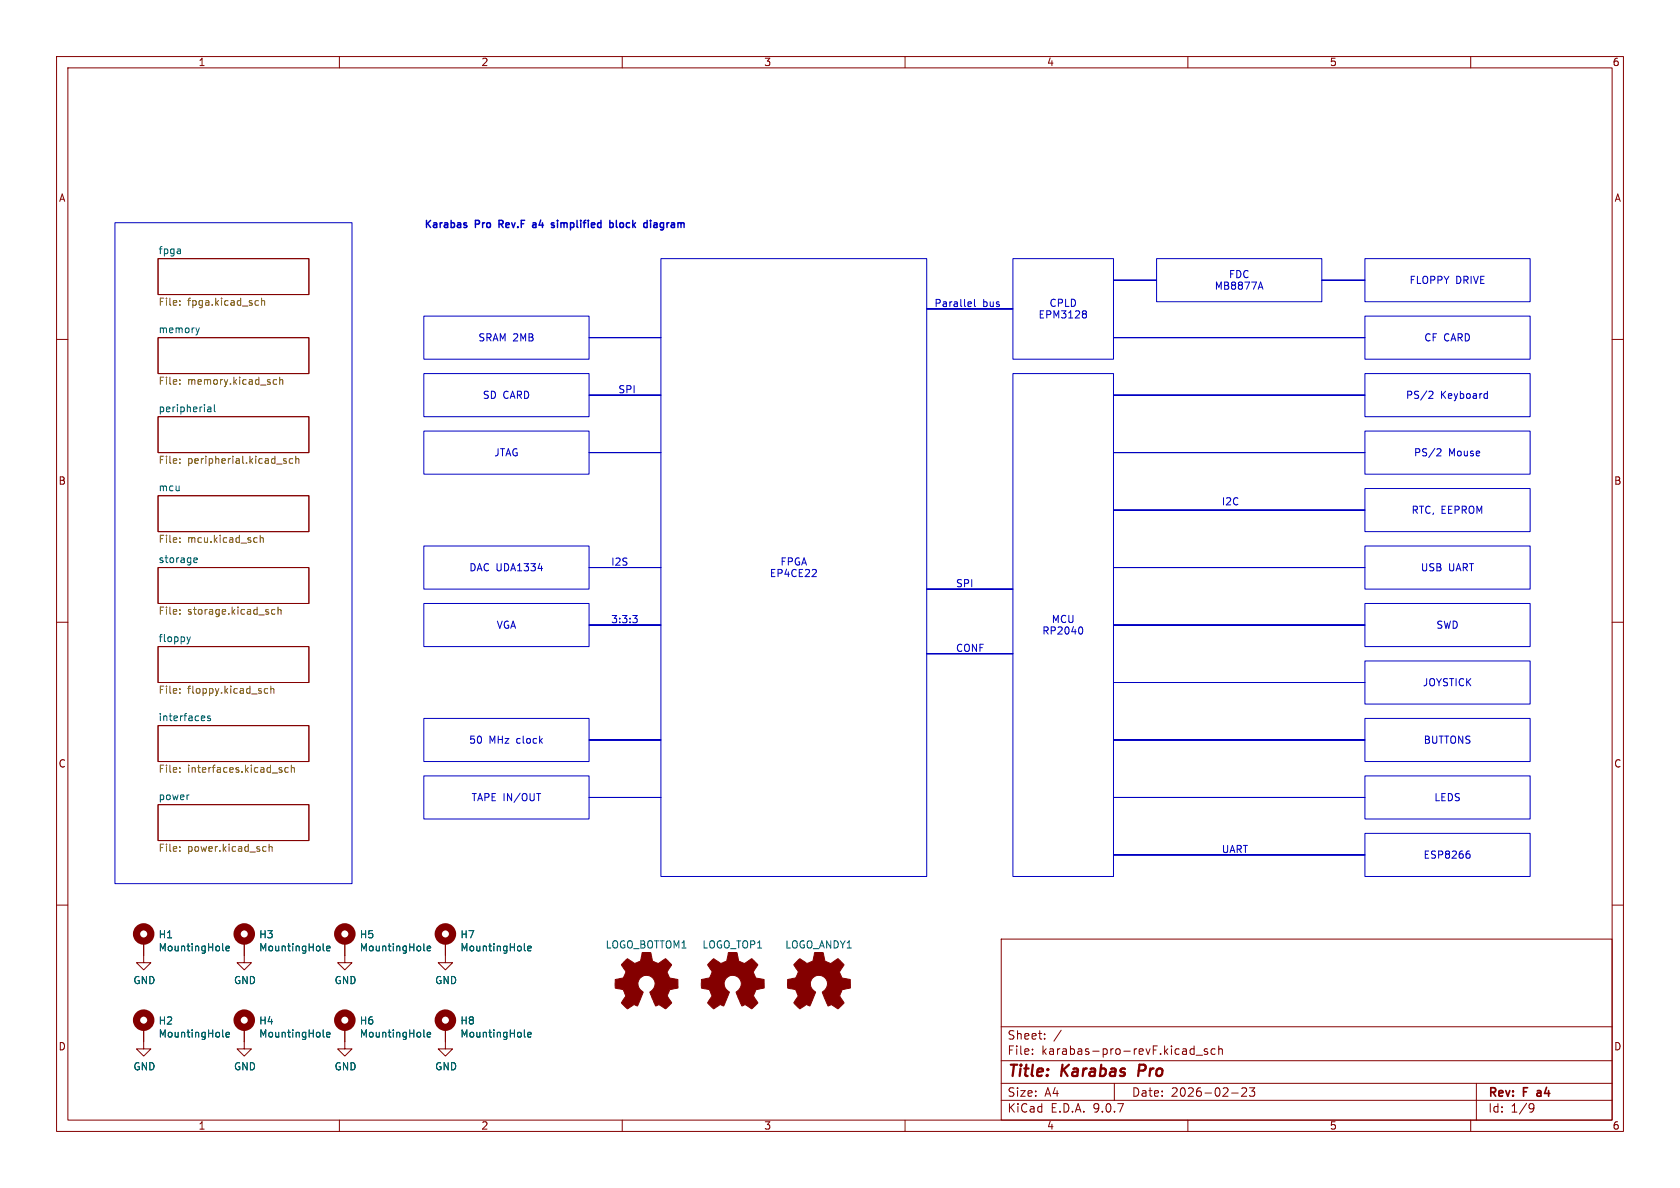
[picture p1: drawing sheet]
<svg xmlns="http://www.w3.org/2000/svg" width="297mm" height="210mm" viewBox="0 0 297 210" stroke-linecap="round" stroke-linejoin="round" font-family="sans-serif">
<g fill="none" stroke="#840000" stroke-width=".18">
<path d="M10 10h277v190h-277zM12 12h273v186h-273zM60 10v2M110 10v2M160 10v2M210 10v2M260 10v2M27.9 59.7h26.7v6.3h-26.7zM27.9 45.7h26.7v6.4h-26.7zM10 60h2M27.9 73.7h26.7v6.3h-26.7zM285 60h2"/>
<path d="M27.9 87.6h26.7v6.4h-26.7zM10 110h2M27.9 114.3h26.7v6.4h-26.7zM27.9 100.3h26.7v6.4h-26.7zM285 110h2M27.9 128.3h26.7v6.3h-26.7zM27.9 142.2h26.7v6.4h-26.7zM10 160h2M25.4 166.4v3.8h1.3l-1.3 1.3-1.3-1.3h1.3M43.2 166.4v3.8h1.2l-1.2 1.3-1.3-1.3h1.3M61 166.4v3.8h1.2l-1.2 1.3-1.3-1.3h1.3M78.7 166.4v3.8h1.3l-1.3 1.3-1.2-1.3h1.2"/>
<path d="M177 166h108v32h-108zM285 160h2M25.4 181.6v3.8h1.3l-1.3 1.3-1.3-1.3h1.3M43.2 181.6v3.8h1.2l-1.2 1.3-1.3-1.3h1.3M60 198v2M61 181.6v3.8h1.2l-1.2 1.3-1.3-1.3h1.3M78.7 181.6v3.8h1.3l-1.3 1.3-1.2-1.3h1.2M110 198v2M160 198v2M177 194.5h108M177 191.5h108M177 187.5h108"/>
<path d="M177 181.5h108M182.5 186.3v.1M182.5 185.5v.1M184.7 183.6v.1M184.7 182.8v.1M187.6 182.1l-1.3 2M197 191.5v3M210 198v2M210.5 186.3h.6M210.5 185.5h.6M211.1 184.9v1.5M211.5 186.5h1.1"/>
<path d="M213.5 185.5l-.4-.1-.2 .2 .1 .2 .5 .2v.3h-.6M214.8 185.5l-.4-.1-.3 .3v.4l.1 .2h.6M215.5 185.5l.2-.1 .3 .1 .1 .9M215.5 184.9v1.5M217.7 193.2h1.2M219.5 192.4l.6-.1 .2 .1 .1 .3-.9 1.1h.9M220.9 192.3h.9l-.5 .6 .4 .1v.7l-.2 .1h-.4l-.2-.1M260 198v2M261 191.5v6.5M270.6 195.1l.5 .1a.99 .99 0 0 1-.4 1.4h-.2M271.2 195.7l-.3 .3h-.3"/>
</g>
<path d="M271.8 193.3v.4" fill="none" stroke="#840000" stroke-width=".3"/>
<path d="M201.5 188.2l-.3 2" fill="none" stroke="#840000" stroke-width=".4"/>
<g fill="none" stroke="#006464" stroke-width=".18">
<path d="M34.6 58l.3 .8M34.9 58.8l-.1 .3M35.2 58l-.3 .8M36.7 72.6l.2 .2 .4-.1M36.7 72h.5l.1 .8M37.3 72.2l-.4 .1-.2 .2M37.9 71.5v1.1l.2 .2M34.3 99.4h.5M34.3 98.7l.4-.1 .2 .3-.6 .1M33.1 112.6l.3 .8M33.4 113.4l-.2 .3M33.7 112.6l-.3 .8"/>
<path d="M36.1 126.6l.1 .3-.6 .1M37.2 126.6l-.3-.1-.2 .2v.2l.5 .1v.3h-.5M33.3 140.5h.1M39.4 167.9l.1 .2M40 167.7l.6-.2-.1-.2-.4-.1-.1 .2v.6h.5M57.1 167.9l.2 .2M57.7 167.7l.6-.2v-.2l-.4-.1-.2 .2 .1 .6h.5M74.9 167.9l.2 .2M75.5 167.7l.6-.2v-.2l-.4-.1-.2 .2 .1 .6h.5M92.7 167.9l.2 .2M93.3 167.7l.6-.2-.1-.2-.3-.1-.2 .2 .1 .6h.4M39.4 183.2l.1 .1"/>
<path d="M40 182.9l.6-.1-.1-.3h-.4l-.1 .2v.6h.5M57.1 183.2l.2 .1M57.7 182.9l.6-.1v-.3h-.4l-.2 .2 .1 .6h.5M74.9 183.2l.2 .1M75.5 182.9l.6-.1v-.3h-.4l-.2 .2 .1 .6h.5M92.7 183.2l.2 .1M93.3 182.9l.6-.1-.1-.3h-.3l-.2 .2 .1 .6h.4"/>
</g>
<g fill="none" stroke="#725600" stroke-width=".18">
<path d="M31.8 53.2v.1M31.8 53.9v.1M45.3 53.1l.4 .1M45.7 53.9l-.4 .1M46.2 53.3l.2-.2 .3 .1 .1 .8M46.2 52.7v1.3M31.8 67.2v.1M31.8 67.8v.1M48.4 67.8l.1 .1h.4M48.9 67.2l-.4-.1-.1 .1M49.4 67.2l.2-.1 .3 .1 .1 .7M49.4 66.7v1.2"/>
<path d="M31.8 81.1v.2M31.8 81.8v.1M31.8 95.1v.1M31.8 95.8v.1M45.3 95l.2 .1M45.5 95.8l-.2 .1M46 94.6v1.3M46 95.2l.2-.2 .3 .1v.8M50.2 81.4l.5 .3-.1 .2h-.4M50.2 81.1h.4M51.7 81.1h-.3l-.3 .2 .2 .6h.4M52.3 81.2l.2-.1h.3v.8"/>
<path d="M52.3 80.6v1.3M31.8 107.8v.1M31.8 108.5v.1M48.6 107.8l-.4-.1-.2 .3 .1 .5h.5M49.1 107.9l.2-.2 .3 .1 .1 .8M49.1 107.3v1.3M31.8 122.4v.2M31.8 121.8v.1M31.8 135.7v.2M31.8 136.4v.1M46.7 122.3l.3 .3 .3-.1M47.3 121.8l-.3-.1-.3 .3"/>
<path d="M47.9 121.8l.2-.1 .3 .1v.8M47.9 121.3v1.3M49.5 136.1l.3 .1 .1 .1-.2 .2h-.3M49.5 135.7h.3M51 135.7h-.4l-.2 .2 .1 .6h.5M51.5 135.8l.2-.1h.3v.8M51.5 135.3v1.2M31.8 149.7v.1M31.8 150.4v.1M46.7 149.7h.3M47 150.4l-.3 .1M47.6 149.8l.2-.1h.3v.8"/>
<path d="M47.6 149.2v1.3"/>
</g>
<g fill="none" stroke="#840000" stroke-width="1.3">
<circle cx="25.4" cy="165.1" r="1.27"/>
<circle cx="43.2" cy="165.1" r="1.27"/>
<circle cx="61" cy="165.1" r="1.27"/>
<circle cx="78.7" cy="165.1" r="1.27"/>
<circle cx="25.4" cy="180.3" r="1.27"/>
<circle cx="43.2" cy="180.3" r="1.27"/>
<circle cx="61" cy="180.3" r="1.27"/>
<circle cx="78.7" cy="180.3" r="1.27"/>
</g>
<g fill="#840000" stroke="#840000" stroke-width=".18">
<path d="M110.4 170l.5-.5 .9 .6a.62 .62 0 0 0 1 0l.2-.1a1.62 1.62 0 0 0 .5-1.4l.1-.2h1.4l.2 .8a.74 .74 0 0 0 .7 .9l.5 .2 1.3-.8 1 1-.4 .7a.75 .75 0 0 0-.1 1.2l.2 .5 1.4 .3 .1 1.5-1.5 .2v.2a1.23 1.23 0 0 0-.3 1.2l.6 1-.1 .1-.9 .9-.9-.5a.54 .54 0 0 0-.8 0l-1.1-2.3a2.33 2.33 0 0 0 .9-2 1.54 1.54 0 0 0-2.5-.7 1.54 1.54 0 0 0 .4 2.6l-1.1 2.4a.69 .69 0 0 0-1.1 .2l-.6 .3-1-1 .7-1.2-.2-.6a.71 .71 0 0 0-.9-.7l-.7-.2v-1.4l.4-.1a1.11 1.11 0 0 0 1.2-.7 .72 .72 0 0 0-.2-1.2l-.3-.7z"/>
<path d="M140.8 170l.6-.5 .9 .6a.62 .62 0 0 0 1 0l.2-.1a1.62 1.62 0 0 0 .5-1.4l.1-.2h1.4l.2 .8a.74 .74 0 0 0 .7 .9l.5 .2 1.3-.8 1 1-.4 .7a.75 .75 0 0 0-.2 1.2l.2 .5 1.5 .3v1.5l-1.4 .2-.1 .2a1.23 1.23 0 0 0-.2 1.2l.6 1-.1 .1-1 .9-.8-.5a.54 .54 0 0 0-.8 0l-1.1-2.3a2.33 2.33 0 0 0 .9-2 1.54 1.54 0 0 0-2.5-.7 1.54 1.54 0 0 0 .4 2.6l-1.1 2.4a.69 .69 0 0 0-1.1 .2l-.6 .3-1.1-1 .8-1.2-.2-.6a.71 .71 0 0 0-.9-.7l-.8-.2v-1.4l.5-.1a1.11 1.11 0 0 0 1.2-.7 .72 .72 0 0 0-.2-1.2l-.4-.7z"/>
<path d="M125.6 170l.6-.5 .9 .6a.62 .62 0 0 0 1 0l.2-.1a1.62 1.62 0 0 0 .4-1.4l.1-.2h1.5l.2 .8a.74 .74 0 0 0 .6 .9l.5 .2 1.3-.8 1.1 1-.4 .7a.75 .75 0 0 0-.2 1.2l.2 .5 1.5 .3v1.5l-1.4 .2-.1 .2a1.23 1.23 0 0 0-.3 1.2l.7 1-.1 .1-1 .9-.8-.5a.54 .54 0 0 0-.9 0l-1.1-2.3a2.33 2.33 0 0 0 .9-2 1.54 1.54 0 0 0-2.5-.7 1.54 1.54 0 0 0 .5 2.6l-1.1 2.4a.69 .69 0 0 0-1.1 .2l-.6 .3-1.1-1 .8-1.2-.2-.6a.71 .71 0 0 0-1-.7l-.7-.2v-1.4l.5-.1a1.11 1.11 0 0 0 1.2-.7 .72 .72 0 0 0-.2-1.2l-.4-.7z"/>
</g>
<g fill="none" stroke="#0000c2" stroke-width=".18">
<path d="M20.3 39.4h41.9v116.8h-41.9zM74.9 55.9h29.2v7.6h-29.2zM104.1 59.7h12.7zM116.8 45.7h47v109.2h-47zM163.8 54.6h15.3zM171.3 53.3l.4 .1v.3l-.6 .1M171.7 54.1l-.4 .1M172.3 52.9v1.1l.2 .2M179.1 45.7h17.7v17.8h-17.7zM191.6 54.9h.2l.3 .3-.3 .3M191.6 55.5h.2M191.8 55.5l.3 .2v.3l-.1 .2h-.4"/>
<path d="M196.8 59.7h44.5zM196.8 49.5h7.7zM204.5 45.7h29.2v7.6h-29.2zM222.6 50.8h.6M222.9 49.9l.4 1.2M233.7 49.5h7.6zM241.3 55.9h29.2v7.6h-29.2zM241.3 45.7h29.2v7.6h-29.2zM74.9 66h29.2v7.7h-29.2zM74.9 76.2h29.2v7.6h-29.2zM104.1 69.9h12.7zM179.1 66h17.7v88.9h-17.7z"/>
<path d="M196.8 69.9h44.5zM241.3 66h29.2v7.7h-29.2zM241.3 76.2h29.2v7.6h-29.2zM252.8 69.2h.4l.1 .3-.8 .9h.8M254.2 79.3l.4 .1 .2 .3-.8 .9h.8M262.6 69.6h.4M263 70.4h-.4M263 69.2v1.2M74.9 96.5h29.2v7.6h-29.2zM104.1 80h12.7zM196.8 90.2h44.5zM196.8 80h44.5z"/>
<path d="M241.3 86.4h29.2v7.6h-29.2zM241.3 96.5h29.2v7.6h-29.2zM74.9 106.7h29.2v7.6h-29.2zM95.1 100.5h.8M104.1 110.5h12.7zM104.1 100.3h12.7zM111.9 108.8h.7l-.4 .5M112.4 109.3l.2 .2v.3l-.2 .3M143.5 101.9h.8M144.3 100.8v.4M163.8 104.1h15.3zM163.8 115.6h15.3z"/>
<path d="M191.1 110.8a.79 .79 0 0 1 0 1.3M196.8 110.5h44.5zM196.8 100.3h44.5zM241.3 106.7h29.2v7.6h-29.2zM241.3 116.8h29.2v7.7h-29.2zM74.9 127h29.2v7.6h-29.2zM74.9 137.2h29.2v7.6h-29.2zM104.1 130.8h12.7zM196.8 120.7h44.5zM196.8 130.8h44.5zM241.3 127h29.2v7.6h-29.2zM241.3 137.2h29.2v7.6h-29.2z"/>
<path d="M94.9 140.3h.7M104.1 141h12.7zM196.8 141h44.5zM196.8 151.1h44.5zM241.3 147.3h29.2v7.6h-29.2zM259.4 150.9h.3l.2 .3-.1 .4-.4 .1M259.5 150.4h.3"/>
</g>
<g fill="none" stroke="#0000c2" stroke-width=".25">
<path d="M82.4 39.8l.1 .2-.1 .2M82.4 39.4h.1M88.2 39.6h.5M88.7 39h-.5v1.2M94.2 39.4h.4l.2 .2M94.8 39.7h-.5l-.2 .2M97.7 39.4h.3M97.7 39.8l.3 .1v.1l-.2 .2h-.2M98.6 39v.1M107.8 39.4h.4l.2 .2-.1 .6h-.5M109 39v1l.1 .2M116 39.4h-.4"/>
<path d="M116 39.7h-.3l-.1 .2v.3h.4M94.1 40l.2 .2h.5"/>
</g>
<g font-size="2.8" fill="#840000">
<text x="178" y="190.9">Title:</text>
<text x="187.7" y="190.9">Karabas</text>
<text x="202.1" y="190.9">Pro</text>
</g>
<g font-size="2.1" fill="#840000">
<text x="178" y="184">Sheet:</text>
<text x="178" y="186.7">File:</text>
<text x="184.1" y="186.7">karabas-pro-revF.kicad_sch</text>
<text x="178" y="196.9">KiCad</text>
<text x="178" y="194.1">Size:</text>
<text x="184.7" y="194.1">A4</text>
<text x="185.7" y="196.9">E.D.A.</text>
<text x="193.3" y="196.9">9.0.7</text>
<text x="200" y="194.1">Date:</text>
<text x="207" y="194.1">2026-02-23</text>
<text x="263" y="194.3">Rev:</text>
<text x="263" y="196.9">Id:</text>
<text x="267.1" y="196.9">1/9</text>
<text x="269.4" y="194.3">F</text>
<text x="272.4" y="194.3">a4</text>
</g>
<g font-size="1.8" fill="#840000">
<text x="35" y="11.9">1</text>
<text x="85" y="11.9">2</text>
<text x="135" y="11.9">3</text>
<text x="185" y="11.9">4</text>
<text x="235" y="11.9">5</text>
<text x="285" y="11.9">6</text>
<text x="10.3" y="35.9">A</text>
<text x="285.3" y="35.9">A</text>
<text x="10.3" y="85.9">B</text>
<text x="285.3" y="85.9">B</text>
<text x="10.3" y="135.9">C</text>
<text x="285.3" y="135.9">C</text>
<text x="10.3" y="185.9">D</text>
<text x="285.3" y="185.9">D</text>
<text x="35" y="199.9">1</text>
<text x="85" y="199.9">2</text>
<text x="135" y="199.9">3</text>
<text x="185" y="199.9">4</text>
<text x="235" y="199.9">5</text>
<text x="285" y="199.9">6</text>
</g>
<g font-size="1.8" fill="#0000c2">
<text x="74.9" y="40.4">Karabas</text>
<text x="84.1" y="40.4">Pro</text>
<text x="88.8" y="40.4">Rev.F</text>
<text x="95.3" y="40.4">a4</text>
<text x="99.1" y="40.4">simplified</text>
<text x="109.9" y="40.4">block</text>
<text x="116.4" y="40.4">diagram</text>
<text x="214.6" y="51.4">MB8877A</text>
<text x="217.2" y="49.4">FDC</text>
<text x="249.1" y="50.4">FLOPPY</text>
<text x="257.3" y="50.4">DRIVE</text>
<text x="165.1" y="54.4">Parallel</text>
<text x="173.7" y="54.4">bus</text>
<text x="183.5" y="56.5">EPM3128</text>
<text x="185.4" y="54.5">CPLD</text>
<text x="84.5" y="60.6">SRAM 2MB</text>
<text x="251.7" y="60.6">CF CARD</text>
<text x="85.3" y="70.7">SD CARD</text>
<text x="109.2" y="69.6">SPI</text>
<text x="248.5" y="70.7">PS/2</text>
<text x="254.6" y="70.7">Keyboard</text>
<text x="87.3" y="80.9">JTAG</text>
<text x="249.9" y="80.9">PS/2</text>
<text x="256.1" y="80.9">Mouse</text>
<text x="215.9" y="89.4">I2C</text>
<text x="249.5" y="91">RTC, EEPROM</text>
<text x="82.9" y="101.2">DAC UDA1334</text>
<text x="107.9" y="100.1">I2S</text>
<text x="137.9" y="100.2">FPGA</text>
<text x="251.1" y="101.2">USB</text>
<text x="256.1" y="101.2">UART</text>
<text x="136" y="102.2">EP4CE22</text>
<text x="168.9" y="103.9">SPI</text>
<text x="87.7" y="111.4">VGA</text>
<text x="107.9" y="110.2">3:3:3</text>
<text x="184.2" y="112.4">RP2040</text>
<text x="185.8" y="110.3">MCU</text>
<text x="253.8" y="111.4">SWD</text>
<text x="168.9" y="115.3">CONF</text>
<text x="251.4" y="121.5">JOYSTICK</text>
<text x="82.8" y="131.7">50</text>
<text x="86.4" y="131.7">MHz</text>
<text x="91.4" y="131.7">clock</text>
<text x="251.6" y="131.7">BUTTONS</text>
<text x="83.3" y="141.8">TAPE IN/OUT</text>
<text x="253.5" y="141.8">LEDS</text>
<text x="215.9" y="150.9">UART</text>
<text x="251.6" y="152">ESP8266</text>
</g>
<g font-size="1.8" fill="#006464">
<text x="27.9" y="45">fpga</text>
<text x="27.9" y="59">memory</text>
<text x="27.9" y="72.9">peripherial</text>
<text x="27.9" y="86.9">mcu</text>
<text x="27.9" y="99.6">storage</text>
<text x="27.9" y="113.6">floppy</text>
<text x="27.9" y="127.6">interfaces</text>
<text x="27.9" y="141.5">power</text>
<text x="27.9" y="166.1">H1</text>
<text x="45.7" y="166.1">H3</text>
<text x="63.5" y="166.1">H5</text>
<text x="81.3" y="166.1">H7</text>
<text x="107" y="167.9">LOGO_BOTTOM1</text>
<text x="124.1" y="167.9">LOGO_TOP1</text>
<text x="138.7" y="167.9">LOGO_ANDY1</text>
<text x="27.9" y="168.4">MountingHole</text>
<text x="45.7" y="168.4">MountingHole</text>
<text x="63.5" y="168.4">MountingHole</text>
<text x="81.3" y="168.4">MountingHole</text>
<text x="23.5" y="174.2">GND</text>
<text x="41.3" y="174.2">GND</text>
<text x="59.1" y="174.2">GND</text>
<text x="76.8" y="174.2">GND</text>
<text x="27.9" y="181.3">H2</text>
<text x="27.9" y="183.6">MountingHole</text>
<text x="45.7" y="181.3">H4</text>
<text x="45.7" y="183.6">MountingHole</text>
<text x="63.5" y="181.3">H6</text>
<text x="63.5" y="183.6">MountingHole</text>
<text x="81.3" y="181.3">H8</text>
<text x="81.3" y="183.6">MountingHole</text>
<text x="23.5" y="189.4">GND</text>
<text x="41.3" y="189.4">GND</text>
<text x="59.1" y="189.4">GND</text>
<text x="76.8" y="189.4">GND</text>
</g>
<g font-size="1.8" fill="#725600">
<text x="27.9" y="54.4">File:</text>
<text x="33.2" y="54.4">fpga.kicad_sch</text>
<text x="27.9" y="68.4">File:</text>
<text x="33.2" y="68.4">memory.kicad_sch</text>
<text x="27.9" y="82.3">File:</text>
<text x="33.2" y="82.3">peripherial.kicad_sch</text>
<text x="27.9" y="96.3">File:</text>
<text x="33.2" y="96.3">mcu.kicad_sch</text>
<text x="27.9" y="109">File:</text>
<text x="33.2" y="109">storage.kicad_sch</text>
<text x="27.9" y="123">File:</text>
<text x="33.2" y="123">floppy.kicad_sch</text>
<text x="27.9" y="136.9">File:</text>
<text x="33.2" y="136.9">interfaces.kicad_sch</text>
<text x="27.9" y="150.9">File:</text>
<text x="33.2" y="150.9">power.kicad_sch</text>
</g>
</svg>
